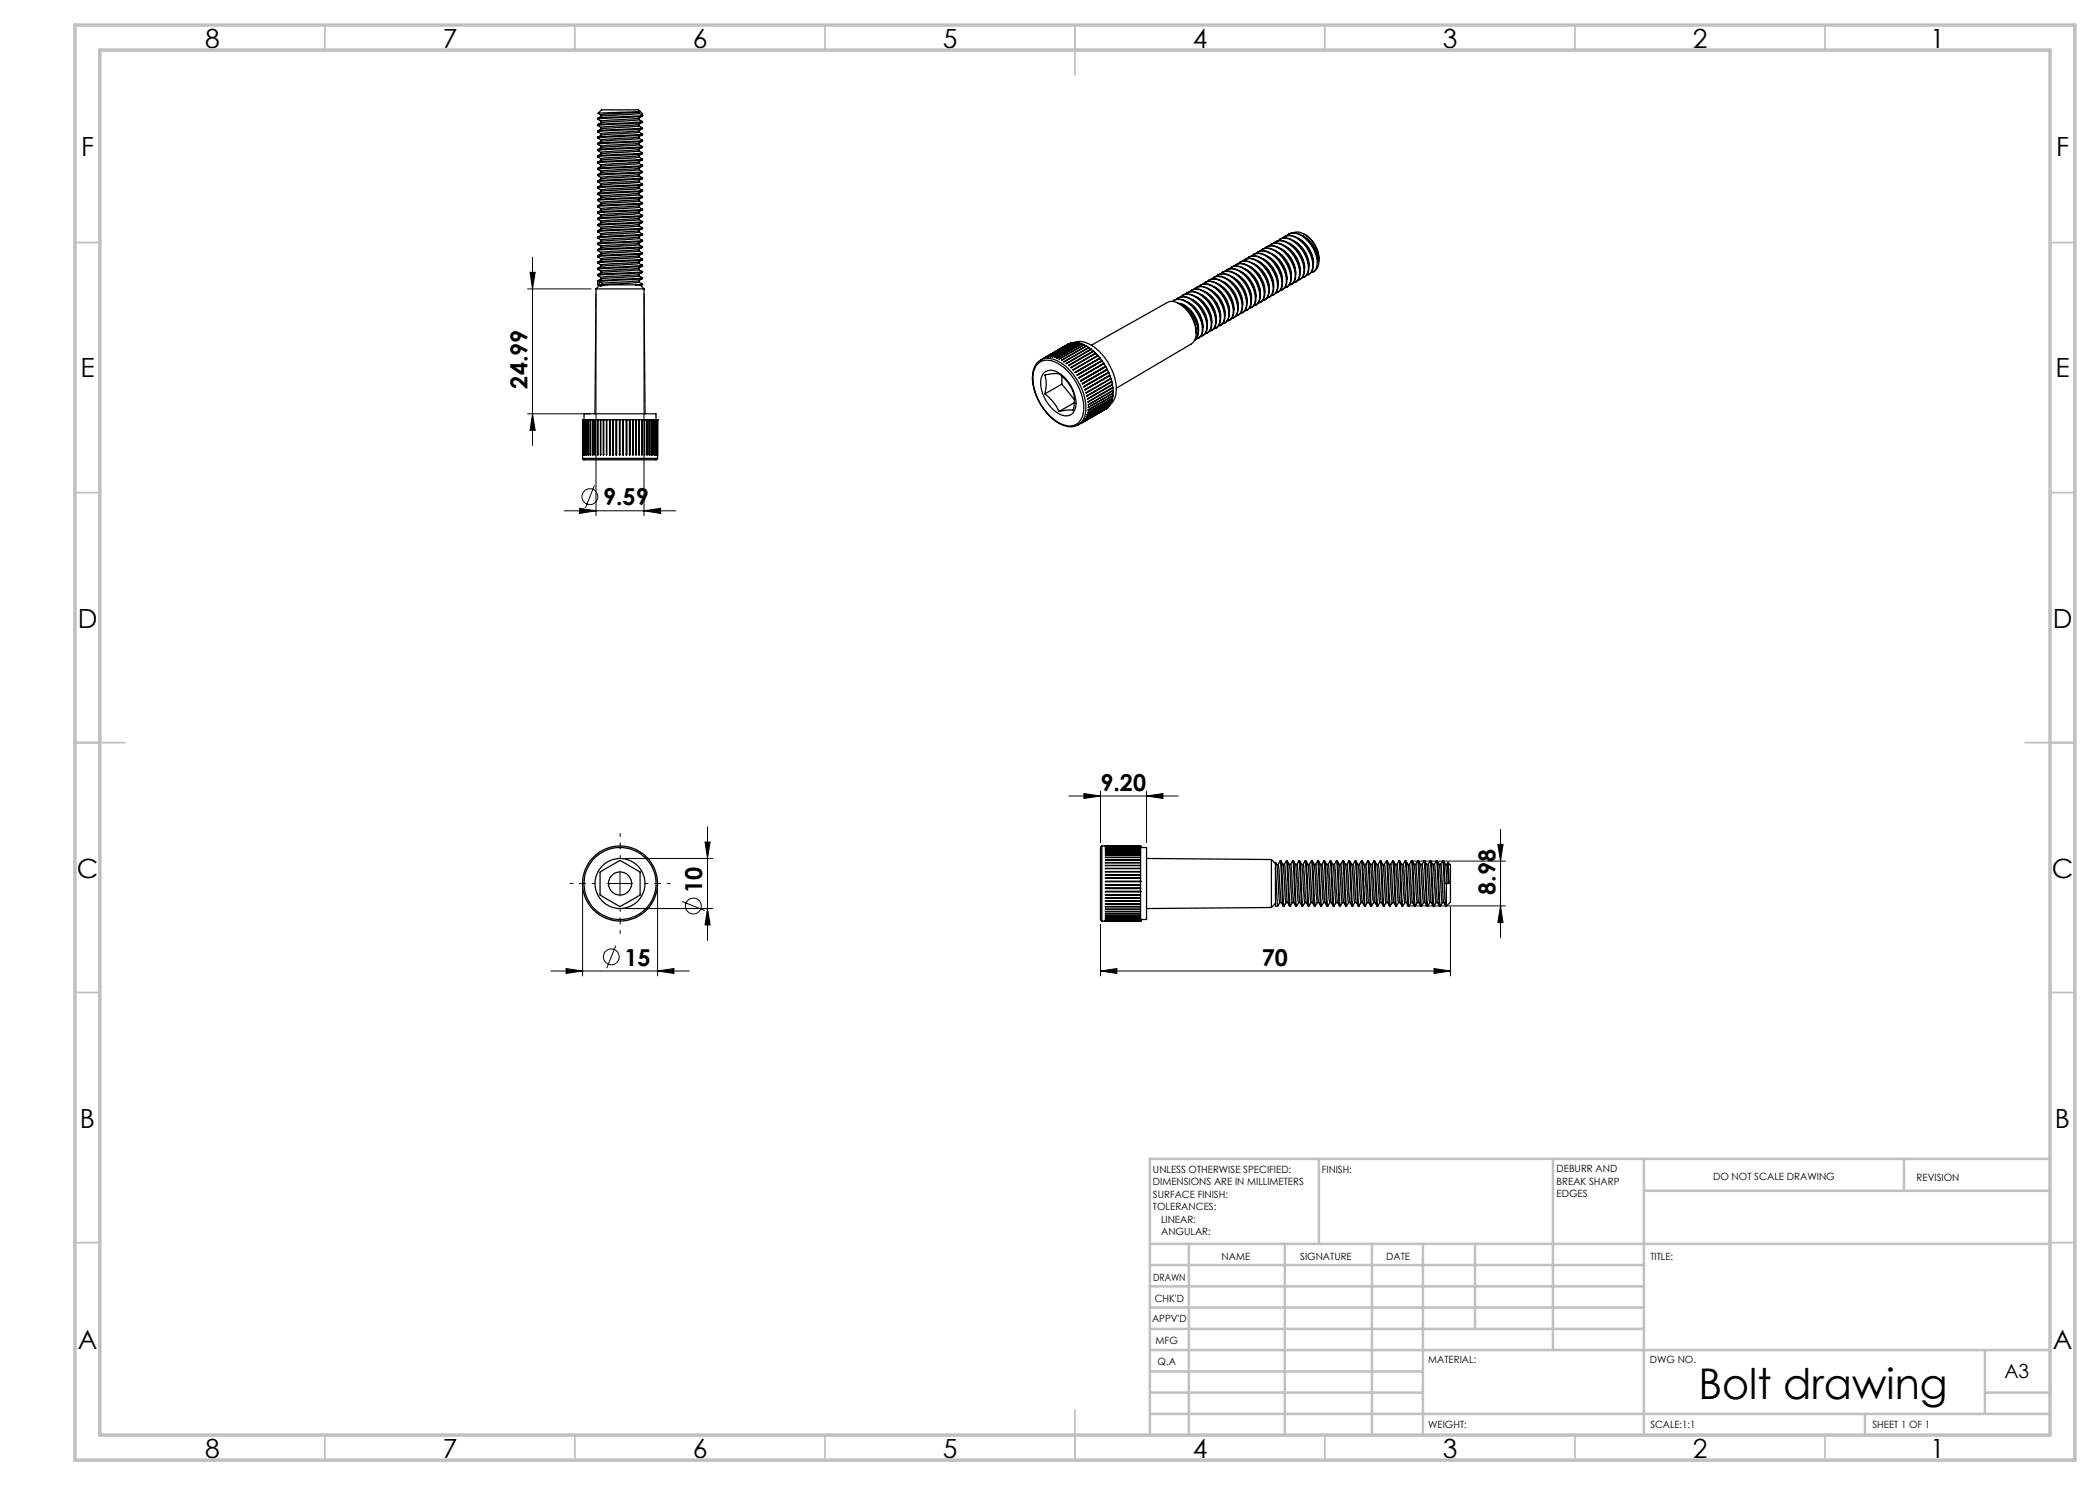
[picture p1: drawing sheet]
<svg xmlns="http://www.w3.org/2000/svg" width="420mm" height="297mm" viewBox="0 0 420 297" stroke-linecap="round" stroke-linejoin="round" font-family="sans-serif">
<g fill="none" stroke="#000" stroke-width=".2">
<path d="M105.5 57.8h12.7M106 54.5h1l-.5 3.3zM106.5 51.4v37.7M119.2 58.8v44.3M128.8 58.8v44.3M105.5 82.8h12.5M106.5 82.8l.5 3.3h-1zM118.9 97.1l-1.8 4.5M112.9 102.2h22.2M115.9 101.7l3.3 .5-3.3 .5zM128.8 102.2l3.3-.5v1zM213.7 159.2h22"/>
<path d="M216.8 158.7l3.3 .5-3.3 .5zM220.1 158.2v10.3M229.3 159.2l3.3-.5v1zM229.3 158.2v10.3M116.5 177.7v17.5M121.5 176.7h5M124 174.2v5M125 171.7h17.5M131.5 177.7v17.5M141 168.4h1l-.5 3.3zM141.5 165.3v22.8M282.2 172.2h18.9"/>
<path d="M299.6 168.9h1l-.5 3.3zM300.1 165.9v21.6M110.2 194.2h27.7M113.2 193.7l3.3 .5-3.3 .5zM123.2 189.1l-1.8 4.5M125 181.7h17.5M131.5 194.2l3.3-.5v1zM136.4 180.3l4.5 1.8M141.5 181.7l.5 3.3h-1zM220.1 194.2l3.3-.5v1zM220.1 184.9v10.3M220.1 194.2h70"/>
<path d="M281.4 181.2h19.7M286.8 193.7l3.3 .5-3.3 .5zM290.1 181.4v13.8M300.1 181.2l.5 3.3h-1z"/>
<circle cx="118" cy="99.3" r="1.59"/>
<circle cx="122.3" cy="191.4" r="1.59"/>
<circle cx="138.7" cy="181.2" r="1.59"/>
</g>
<path d="M119 176.7h-5M124 171.7v-5M129 176.7h5M124 181.7v5" fill="none" stroke="#000" stroke-width=".2" stroke-dasharray="15.2 1.3 1.3 1.3" stroke-dashoffset="14.6"/>
<g fill="none" stroke="#c0c0c0" stroke-width=".35">
<path d="M65 5v5M115 5v5M165 5v5M215 5v10M265 5v5M315 5v5M365 5v5M15 48.5h5M410 48.5h5M15 98.5h5M410 98.5h5M15 148.5h10"/>
<path d="M405 148.5h10M15 198.5h5M410 198.5h5M15 248.5h5M410 248.5h5M65 287v5M115 287v5M165 287v5M215 282v10M265 287v5M315 287v5M365 287v5"/>
</g>
<g fill="none" stroke="#c0c0c0" stroke-width=".5">
<path d="M263.8 231.8v17M310.6 231.8v38.2M328.8 231.8v55.2M328.8 238.2h81.2M380.8 231.8v6.4M410 231.8h-180v55.2M230 248.8h180M230 257.3h98.8M230 253h98.8M237.8 248.8v38.2M257 248.8v38.2M274.4 248.8v38.2"/>
<path d="M284.6 248.8v38.2M295 248.8v17M230 265.8h98.8M230 261.5h98.8M230 278.5h54.6M230 274.3h54.6M230 270h180M397 278.5h13M397 270v12.8M230 282.8h180M373 282.8v4.2"/>
</g>
<path d="M15 5h400v287h-400zM20 10h390v277h-390z" fill="none" stroke="#c0c0c0" stroke-width=".7"/>
<g fill="#000">
<path d="M141 168.4h1l-.5 3.3zM141.5 181.7l.5 3.3h-1zM106 54.5h1l-.5 3.3zM106.5 82.8l.5 3.3h-1zM299.6 168.9h1l-.5 3.3zM300.1 181.2l.5 3.3h-1z"/>
<path d="M113.2 193.7l3.3 .5-3.3 .5zM131.5 194.2l3.3-.5v1zM115.9 101.7l3.3 .5-3.3 .5zM128.8 102.2l3.3-.5v1zM216.8 158.7l3.3 .5-3.3 .5zM229.3 159.2l3.3-.5v1z"/>
<path d="M286.8 193.7l3.3 .5-3.3 .5zM220.1 194.2l3.3-.5v1z"/>
</g>
<g fill="none" stroke="#000" stroke-width=".25">
<path d="M119.5 23.8l.7 .4M119.5 25.1l.7 .4M119.5 26.3l.7 .4M119.5 27.6l.7 .4M119.5 28.9l.7 .3M119.5 30.1l.7 .4M119.5 31.4l.7 .3M119.5 32.6l.7 .4M119.5 33.9l.7 .4M119.5 35.1l.7 .4M119.5 36.4l.7 .4M119.5 37.6l.7 .4"/>
<path d="M119.5 38.9l.7 .4M119.5 24.9v.2M119.5 27.4v.2M119.5 28.7v.2M119.5 31.2v.2M119.5 33.7v.2M119.5 36.2v.1M119.5 37.4v.2M119.5 39.9v.2M119.6 22.7l.6 .3M120.2 24.2v.3l-.7 .4M120.2 25.5v.3l-.7 .4"/>
<path d="M120.2 27l-.7 .4M120.2 29.2v.3l-.7 .4M120.2 30.5v.3l-.7 .4M120.2 31.7v.3l-.7 .4M120.2 33v.3l-.7 .4M120.2 34.3v.2l-.7 .4M120.2 35.8l-.7 .4M120.2 38.3l-.7 .4M120.2 39.2v.3l-.7 .4M120.2 23v.3l-.7 .4M120.2 26.7v.4M120.2 35.5v.3"/>
<path d="M120.2 38v.3M127.7 27.4l-7.3 .5-.2 .1v.3l-.7 .4M127.7 36.2l-7.3 .5h-.2v.3l-.7 .4M127.7 23.7l-7.5 .5M127.7 24.9l-7.5 .6M127.7 26.2l-7.5 .5M127.7 28.6l-7.5 .6M127.7 29.9l-7.5 .6M127.7 31.1l-7.5 .6M127.7 32.4l-7.5 .6M127.7 33.7l-7.5 .6M127.7 34.9l-7.5 .6"/>
<path d="M127.7 37.4l-7.5 .6M127.7 38.7l-7.5 .5M127.7 39.9l-7.5 .6M127.7 25.1l.8 .5-8.2 .5-.8 .1v.1M127.7 26.4l.8 .4-9 .6M127.7 27.6l.8 .5-9 .6M127.7 28.9l.8 .4-8.2 .5-.8 .1v.2M127.7 30.1l.8 .5-9 .6M127.7 31.4l.8 .4-8.2 .5-.8 .1v.2l8.5-.5 .5-.1v-.2M127.7 32.6l.8 .5-9 .6M127.7 33.9l.8 .4-8.2 .5-.8 .1v.2M127.7 35.1l.8 .5-9 .6"/>
<path d="M127.7 36.4l.8 .4-9 .6M127.7 37.6l.8 .5-8.2 .5-.7 .1-.1 .1M127.7 38.9l.8 .4-9 .6M127.7 23.9l.8 .4-9 .6M127.8 24.9v.3l-.3 .1-7.3 .5M127.8 26.1v.3l-.3 .1-7.3 .5M127.8 27.4v.3l-.3 .1-7.3 .5M127.8 28.6v.3l-.7 .2-6.9 .4M127.8 29.9v.3l-.3 .1-7.3 .5M127.8 31.1v.3l-.7 .2-6.9 .4M127.8 32.3v.4l-.3 .1-7.3 .5M127.8 33.6v.3l-.3 .1-7.3 .5"/>
<path d="M127.8 34.9v.3l-.3 .1-7.3 .5M127.8 36.1v.3l-.3 .1-7.3 .5M127.8 37.4v.3l-.7 .1-6.9 .5M127.8 38.6v.3l-.3 .1-7.3 .5M127.8 39.9v.3l-.7 .1-6.9 .5M127.8 23.6v.3l-.3 .1-7.3 .5M127.8 22.7l-7.6 .6M127.8 22.7l.7 .4-8.2 .5-.8 .1v.1M127.8 22.4l.2-.1-8.4 .3 .7-.6h7.4l.8 .8v.4l-9 .6M127.8 22.4l-7.6 .6M127.8 22.4v.3M127.9 22.3l-.2 .1"/>
<path d="M128.4 23.3l-.7 .4M128.4 24.5l-.7 .4M128.4 25.7l-.7 .5M128.4 27l-.7 .4M128.4 28.3l-.7 .3M128.4 29.5l-.7 .4M128.4 30.8l-.7 .3M128.4 32l-.7 .4M128.4 33.3l-.7 .4M128.4 34.5l-.7 .4M128.4 35.8l-.7 .4M128.4 37l-.7 .4"/>
<path d="M128.4 38.3l-.7 .4M128.4 39.5l-.7 .4M128.5 24.3a.84 .84 0 0 1-.9 .3l-8.1 .5M128.5 25.6v.1l-.5 .1-8.5 .5M128.5 26.8v.2l-.5 .1-8.5 .5M128.5 28.1v.2h-.5l-8.5 .6M128.5 29.3v.2l-.5 .1-8.5 .5M128.5 30.6v.2h-.5l-8.5 .6M128.5 33.1a.84 .84 0 0 1-.9 .3l-8.1 .5M128.5 34.3v.2l-.5 .1-8.5 .5M128.5 35.6v.1l-.5 .1-8.5 .5M128.5 36.8v.2l-.5 .1-8.5 .5"/>
<path d="M128.5 38.1v.1l-.5 .1-8.5 .5M128.5 39.3v.2l-.5 .1-8.5 .5M119.2 57.8h9.6M119.2 57.8l-.2 25M119.5 45.1l.7 .4v.3l-.7 .4M119.5 40.1l.7 .4M119.5 41.4l.7 .3M119.5 42.6l.7 .4M119.5 43.8l.7 .4M119.5 46.4l.7 .3M119.5 47.6l.7 .4M119.5 48.9l.7 .3"/>
<path d="M119.5 50.1l.7 .4M119.5 51.4l.7 .3M119.5 52.6l.7 .4M119.5 53.9l.7 .4M119.5 55.1l.7 .4M119.5 42.4v.2M119.5 44.9v.2M119.5 46.2v.2M119.5 48.7v.2M119.5 51.2v.2M119.5 53.7v.1M119.5 54.9v.2"/>
<path d="M119.8 57h.5l-.2 .2M119.8 56.3l.6 .4M119.8 56.3v.7M120 57l-.8 .8M120.2 40.5v.3l-.7 .4M120.2 41.7v.3l-.7 .4M120.2 43v.3l-.7 .4M120.2 44.5l-.7 .4M120.2 47l-.7 .4M120.2 49.2v.3l-.7 .4M120.2 50.5v.3l-.7 .4M120.2 51.7v.3l-.7 .4"/>
<path d="M120.2 53.3l-.7 .4M120.2 54.3v.2l-.7 .4M120.2 55.8l-.7 .4M120.2 44.2v.4M120.2 46.7v.4M120.2 53v.3M120.2 55.5v.3M120.4 57l-.3 .2M120.4 56.7v.3M127.2 57h-3.4a10.6 10.6 0 0 0-3.7 .2M127.7 47.4l-7.3 .5-.2 .1v.3l-.7 .4M127.7 41.2l-7.5 .5"/>
<path d="M127.7 42.4l-7.5 .6M127.7 43.7l-7.5 .5M127.7 44.9l-7.5 .6M127.7 46.1l-7.5 .6M127.7 48.6l-7.5 .6M127.7 49.9l-7.5 .6M127.7 51.1l-7.5 .6M127.7 52.4l-7.5 .6M127.7 53.7l-7.5 .6M127.7 54.9l-7.5 .6M127.7 56.2l-7.3 .5M127.7 40.1l.8 .5-8.2 .5h-.7l-.1 .2 8.5-.5 .5-.1v-.1"/>
<path d="M127.7 41.4l.8 .4-9 .6M127.7 42.6l.8 .5-8.2 .5-.8 .1v.1M127.7 43.9l.8 .4-9 .6M127.7 45.1l.8 .5-9 .6M127.7 46.4l.8 .4-8.2 .5-.8 .1v.2M127.7 47.6l.8 .5-9 .6M127.7 48.9l.8 .4-8.2 .5-.8 .1v.2l8.5-.5 .5-.1v-.2M127.7 50.1l.8 .4-9 .7M127.7 51.4l.8 .4-8.2 .5-.8 .1v.2M127.7 52.6l.8 .5-9 .6M127.7 53.9l.7 .4M127.7 55.1l.8 .5-9 .6v.8h.3"/>
<path d="M127.7 56.4l.8 .4-1.3 .2M127.8 41.1v.3l-.3 .1-7.3 .5M127.8 42.4v.3l-.3 .1-7.3 .5M127.8 43.6v.3l-.3 .1-7.3 .5M127.8 44.9v.3l-.3 .1-7.3 .5M127.8 46.1v.3l-.7 .2-6.9 .4M127.8 47.4v.3l-.3 .1-7.3 .5M127.8 48.6v.3l-.7 .2-6.9 .4M127.8 49.9v.3l-.3 .1-7.3 .5M127.8 51.1v.3l-.3 .1-7.3 .5M127.8 52.3v.4l-.3 .1-7.3 .5M127.8 53.6v.3l-.3 .1-7.3 .5"/>
<path d="M127.8 54.9v.3l-.3 .1-7.3 .5M127.8 56.1v.3l-.3 .1-7.1 .5M128 57l.8 .8M128.4 54.3h.1l-9 .6M128.4 40.8l-.7 .4M128.4 42l-.7 .4M128.4 43.3l-.7 .4M128.4 44.5l-.7 .4M128.4 45.8l-.7 .3M128.4 47l-.7 .4M128.4 48.3l-.7 .3M128.4 49.5l-.7 .4"/>
<path d="M128.4 50.8l-.7 .3M128.4 52l-.7 .4M128.4 53.3l-.7 .4M128.4 54.5l-.7 .4M128.4 55.8l-.7 .4M128.5 41.8a.84 .84 0 0 1-.9 .3l-8.1 .5M128.5 43.1v.1l-.5 .1-8.5 .5M128.5 44.3v.2l-.5 .1-8.5 .5M128.5 45.6v.2h-.5l-8.5 .6M128.5 46.8v.2l-.5 .1-8.5 .5M128.5 48.1v.2h-.5l-8.5 .6M128.5 50.5v.2l-.5 .1-8.5 .6"/>
<path d="M128.5 51.8v.2l-.5 .1-8.5 .5M128.5 53.1v.1l-.5 .1-8.5 .5M128.5 54.3v.2l-.5 .1-8.5 .5M128.5 55.6v.1l-.5 .1-8.2 .5M128.5 56.8v.2h-1.3M128.8 57.8l.2 25M235.3 59.9a2.4 2.4 0 0 1 3.2 .2 6.8 6.8 0 0 1 2.8 5.9 1.64 1.64 0 0 1-1.2 1.3M235.7 59.5l-.1 .1M235.7 59.5a2.88 2.88 0 0 1 3.3 .9 6.8 6.8 0 0 1 2.4 5.3l-.1 .6-.6 .8M236.1 59.4a2.08 2.08 0 0 1 2.7-.1 6.7 6.7 0 0 1 3.4 6.2 1.52 1.52 0 0 1-1.2 1.3M236.5 59.1a2.82 2.82 0 0 1 3.4 .7 6.9 6.9 0 0 1 2.4 5.4 1.72 1.72 0 0 1-.9 1.4M237 58.8a2.4 2.4 0 0 1 3.3 .3 6.8 6.8 0 0 1 2.8 5.9 1.64 1.64 0 0 1-1.2 1.3"/>
<path d="M237.3 58.6a2.49 2.49 0 0 1 2.9 .3 7 7 0 0 1 3 5.8 1.64 1.64 0 0 1-.9 1.4M237.9 58.3a2.08 2.08 0 0 1 2.7-.1 6.7 6.7 0 0 1 3.3 6.2 1.52 1.52 0 0 1-1.2 1.4M238.4 58a2.95 2.95 0 0 1 3.3 .8 6.3 6.3 0 0 1 2.2 6l-.7 .8M238.4 58l-.1 .1M238.4 59.9a5.8 5.8 0 0 1 3.1 5.1M238.8 57.8a2.4 2.4 0 0 1 3.3 .3 6.8 6.8 0 0 1 2.7 5.9 1.64 1.64 0 0 1-1.2 1.3M239.1 57.6a2.44 2.44 0 0 1 2.9 .3 6.4 6.4 0 0 1 2.8 6.4l-.3 .4-.4 .4M239.3 59.4a5.8 5.8 0 0 1 3.1 5.2M239.7 57.3a2.12 2.12 0 0 1 2.7-.1 6.7 6.7 0 0 1 3.3 6.2 1.43 1.43 0 0 1-1.2 1.3M240.1 57a2.95 2.95 0 0 1 3.4 .8 6.3 6.3 0 0 1 2.2 5.9l-.7 .9M240.1 57h-.1M240.2 58.9a5.6 5.6 0 0 1 3 5.1"/>
<path d="M240.6 56.8a2.32 2.32 0 0 1 3.2 .3 6.8 6.8 0 0 1 2.8 5.8 1.54 1.54 0 0 1-1.2 1.3M240.9 56.5a2.44 2.44 0 0 1 2.8 .3 6.4 6.4 0 0 1 2.9 6.4l-.7 .9M241.1 58.4a5.8 5.8 0 0 1 3 5.1M241.4 56.3a2.12 2.12 0 0 1 2.8-.1 6.6 6.6 0 0 1 3.3 6.2 1.43 1.43 0 0 1-1.2 1.3M241.8 56a2.78 2.78 0 0 1 3.4 .8 6.3 6.3 0 0 1 2.3 5.9l-.3 .5-.5 .4M242 57.9a5.6 5.6 0 0 1 3 5.1M242.3 55.8a2.76 2.76 0 0 1 3.9 .7 6.5 6.5 0 0 1 2.2 5.4 1.43 1.43 0 0 1-1.2 1.3M242.7 55.5a2.39 2.39 0 0 1 2.8 .3 6.3 6.3 0 0 1 2.9 6.4l-.3 .5-.5 .4M242.9 57.4a5.8 5.8 0 0 1 3 5.1M243.2 55.3a2.12 2.12 0 0 1 2.7-.1 6.6 6.6 0 0 1 3.3 6.2 1.43 1.43 0 0 1-1.1 1.3M243.6 55a2.78 2.78 0 0 1 3.4 .8 6.3 6.3 0 0 1 2.2 5.9l-.2 .5-.5 .3M243.7 56.9a5.6 5.6 0 0 1 3.1 5.1"/>
<path d="M244.1 54.8a2.76 2.76 0 0 1 3.9 .7 6.5 6.5 0 0 1 2.1 5.4 1.43 1.43 0 0 1-1.1 1.3M244.4 54.5a2.39 2.39 0 0 1 2.9 .3 6.3 6.3 0 0 1 2.8 6.4l-.2 .5-.5 .4M244.6 56.3a5.8 5.8 0 0 1 3 5.2M245 54.3a2.15 2.15 0 0 1 2.7-.2 6.6 6.6 0 0 1 3.3 6.3 1.54 1.54 0 0 1-1.2 1.3M245.3 54a2.44 2.44 0 0 1 2.8 .3 7.1 7.1 0 0 1 3.1 5.8 1.72 1.72 0 0 1-.9 1.4M245.5 55.8a5.8 5.8 0 0 1 3 5.2M245.9 53.8a2.15 2.15 0 0 1 2.7-.1 6.6 6.6 0 0 1 3.3 6.2 1.43 1.43 0 0 1-1.2 1.3M246.2 53.5a2.39 2.39 0 0 1 2.8 .3 7 7 0 0 1 3.1 5.8 1.72 1.72 0 0 1-1 1.4M246.4 55.3a5.8 5.8 0 0 1 3 5.2M246.7 53.2a2.15 2.15 0 0 1 2.7-.1 6.7 6.7 0 0 1 3.4 6.3 1.64 1.64 0 0 1-1.2 1.3M247.1 53a2.44 2.44 0 0 1 2.8 .3 6.9 6.9 0 0 1 3 5.8 1.72 1.72 0 0 1-.9 1.4M247.3 54.8a5.8 5.8 0 0 1 3 5.1"/>
<path d="M247.6 52.7a2.15 2.15 0 0 1 2.7-.1 6.7 6.7 0 0 1 3.4 6.2 1.52 1.52 0 0 1-1.2 1.3M248 52.5a2.56 2.56 0 0 1 2.8 .3 6.7 6.7 0 0 1 3 5.8 1.72 1.72 0 0 1-.9 1.4M248.1 54.3a5.8 5.8 0 0 1 3.1 5.1M248.5 52.2a2.4 2.4 0 0 1 3.3 .3 6.8 6.8 0 0 1 2.8 5.8 1.64 1.64 0 0 1-1.2 1.4M248.8 52a2.44 2.44 0 0 1 2.9 .2 6.9 6.9 0 0 1 3 5.9 1.47 1.47 0 0 1-.8 1.3M249 53.8a5.6 5.6 0 0 1 3.1 5.1M249.4 51.7a2.08 2.08 0 0 1 2.7-.1 6.7 6.7 0 0 1 3.3 6.2 1.52 1.52 0 0 1-1.2 1.3M249.8 51.4a2.92 2.92 0 0 1 3.4 .8 6.8 6.8 0 0 1 2.4 5.4 1.72 1.72 0 0 1-.9 1.4M249.8 51.4h-.1M249.9 53.3a5.6 5.6 0 0 1 3 5.1M250.3 51.2a2.4 2.4 0 0 1 3.3 .3 6.8 6.8 0 0 1 2.7 5.8 1.64 1.64 0 0 1-1.2 1.3M250.7 50.9h-.1"/>
<path d="M250.8 50.9a2.88 2.88 0 0 1 3.2 .8 6.8 6.8 0 0 1 2.5 5.4 1.56 1.56 0 0 1-.9 1.4M250.8 52.8a5.8 5.8 0 0 1 3.1 5.1M251.2 50.7a2.08 2.08 0 0 1 2.7-.1 6.7 6.7 0 0 1 3.3 6.2 1.52 1.52 0 0 1-1.2 1.3M251.6 50.3l-.1 .1M251.6 50.4a2.88 2.88 0 0 1 3.3 .8 6.8 6.8 0 0 1 2.5 5.3 1.72 1.72 0 0 1-1 1.5M251.7 52.2a5.8 5.8 0 0 1 3 5.2M252.1 50.2a2.14 2.14 0 0 1 2.6-.1 6.8 6.8 0 0 1 3.4 6.2 1.64 1.64 0 0 1-1.2 1.3M252.4 49.9a2.68 2.68 0 0 1 3.4 .8 6.8 6.8 0 0 1 2.4 5.4 1.72 1.72 0 0 1-.9 1.4M252.6 51.7a5.8 5.8 0 0 1 3 5.2M252.9 49.7a2.08 2.08 0 0 1 2.7-.1 6.7 6.7 0 0 1 3.4 6.2 1.52 1.52 0 0 1-1.2 1.3M253.3 49.4a2.83 2.83 0 0 1 3.4 .8 6.9 6.9 0 0 1 2.4 5.3 1.82 1.82 0 0 1-.9 1.4M253.5 51.3a5.6 5.6 0 0 1 3 5.1"/>
<path d="M253.8 49.2a2.14 2.14 0 0 1 2.7-.2 6.8 6.8 0 0 1 3.4 6.3 1.52 1.52 0 0 1-1.2 1.3M253.9 59.4l-.1 .1M254.1 48.9a2.44 2.44 0 0 1 2.9 .3 6.3 6.3 0 0 1 2.9 6.4l-.8 .8M254.4 50.7a5.8 5.8 0 0 1 3 5.2M254.7 48.6a2.08 2.08 0 0 1 2.7-.1 6.7 6.7 0 0 1 3.3 6.2 1.52 1.52 0 0 1-1.2 1.4M255.1 48.4a2.78 2.78 0 0 1 3.4 .7 6.3 6.3 0 0 1 2.2 6l-.7 .8M255.2 50.2a5.6 5.6 0 0 1 3.1 5.1M255.6 48.2a2.32 2.32 0 0 1 3.3 .2 6.8 6.8 0 0 1 2.7 5.9 1.43 1.43 0 0 1-1.1 1.3M255.9 47.9a2.39 2.39 0 0 1 2.9 .3 6.3 6.3 0 0 1 2.8 6.4l-.7 .8M256.1 49.7a5.8 5.8 0 0 1 3.1 5.2M256.5 47.6a2.12 2.12 0 0 1 2.7-.1 6.7 6.7 0 0 1 3.3 6.3 1.54 1.54 0 0 1-1.2 1.3M256.8 47.3a2.78 2.78 0 0 1 3.4 .8 6.3 6.3 0 0 1 2.3 6l-.7 .8"/>
<path d="M257 49.2a5.8 5.8 0 0 1 3 5.1M257.4 47.1a2.12 2.12 0 0 1 2.7-.1 6.6 6.6 0 0 1 3.3 6.2 1.43 1.43 0 0 1-1.2 1.3M257.7 46.8a2.39 2.39 0 0 1 2.8 .4 7.1 7.1 0 0 1 3.1 5.1l.2-.1M257.9 48.7a5.8 5.8 0 0 1 3 5.1M258.6 46.6l.1-.1a3.6 3.6 0 0 1 3.8 1.9l1 1.8 .3 1.6-.2-.1M258.8 48.2a5.8 5.8 0 0 1 3 5.1M259.6 47.7a5.8 5.8 0 0 1 3.1 5.1M260.5 47.2a6 6 0 0 1 3.1 4.5M260.8 46.8a5.8 5.8 0 0 1 3 5.4M263.6 51.7l-.1 .1M263.8 52.2a2.17 2.17 0 0 1-1.2 2.2M207.7 72.7a3.6 3.6 0 0 1 4.5 .4 10.7 10.7 0 0 1 4.4 9.6 2.8 2.8 0 0 1-4 2.2 10.6 10.6 0 0 1-5.9-10.1l.3-1.2z"/>
<path d="M208.2 72a4.5 4.5 0 0 0-1.6 4.8 11.4 11.4 0 0 0 5.8 8.2 3.5 3.5 0 0 0 3.2 0M208.2 72a4.4 4.4 0 0 1 4.6 1 11.4 11.4 0 0 1 4.3 9.5 3.2 3.2 0 0 1-1.5 2.5M208.8 74.6a2.43 2.43 0 0 1 3.4 .3 7.5 7.5 0 0 1 2.9 6.6 2.04 2.04 0 0 1-3.3 1.3 7.4 7.4 0 0 1-3.5-7.3zM209 78.8l.2-1.6v-1l-.2-1.2 1.4-.2a2.54 2.54 0 0 1 2.8 1.2 5.9 5.9 0 0 1 1.4 6.1l-1.2-.1-1.6 .3M209 78.8a9 9 0 0 1 2.8 3.5M212.4 76.8l-3.4 2M212.4 75.2v1.6M212.4 76.8l2.5 3.1M213.8 68.8l-.2 .1M213.8 68.8l-4.9 2.8M213.8 68.8h.1M214.1 68.6l-5.9 3.4"/>
<path d="M214.1 68.6h.1M214.6 68.5l-.4 .1-4.9 2.9M214.8 68.5a4.4 4.4 0 0 1 4.5 1.3 11 11 0 0 1 3.9 8.9l-.4 1.2-.8 1.1M214.9 68.5h-.3l-4.9 2.9M214.9 68.5l-4.9 2.9 5-2.9h.4M214.9 68.5h.1M215.4 68.5l-5 2.9 5-2.9 .4 .1M215.4 68.5v.1M215.8 68.6l-4.9 2.9 5-2.9 .4 .2M215.8 68.6l.1 .1M216.3 68.8l-5 2.8 5.1-2.8 .4 .1M216.3 68.8h.1"/>
<path d="M216.8 68.9l-5 2.9 5.1-2.8 .3 .2M216.8 68.9v.1M217.2 69.2l-4.9 2.9 5-2.9 .4 .3M217.2 69.2v.1M217.7 69.5l-4.9 2.9 5-2.9 .4 .3M217.7 69.5v.1M218.2 69.8l-4.9 2.9 5-2.8 .4 .3M218.2 69.8v.1M218.3 69l15.2-8.5a2.88 2.88 0 0 1 3.3 1 6.7 6.7 0 0 1 2.2 6.4l-.7 .9-15 8.8M218.7 70.2l-5 2.9 5-2.8 .4 .3M218.7 70.2l-.1 .1M219.1 70.6l-4.9 2.9 5-2.8 .4 .4"/>
<path d="M219.1 70.6v.2M219.6 71.1l-5 2.8 5-2.7 .4 .4M219.6 71.1l-.1 .2M220 71.6l-4.9 2.9 4.9-2.9 .4 .5M220 71.6l-.1 .2M220.2 72.2h.1M220.2 72.2l-4.8 2.8M220.4 72.1l-5 2.9 .1 .1 5-2.9 .3 .5M220.4 72.1l-.2 .1M220.6 72.8h.1M220.6 72.8l-4.8 2.7M220.8 72.7l-5 2.8 5-2.8 .3 .5-5 2.9 .1 .1"/>
<path d="M220.8 72.7l-.2 .1M221 73.4h.1M221 73.4l-4.8 2.8M221.2 73.3l.2 .5-4.9 2.9v.1l5-2.9M221.2 73.3l-5 2.9M221.2 73.3l-.2 .1M221.3 74h.1M221.3 74l-4.8 2.8M221.5 73.9l.2 .5-5 2.9 .1 .1 5-2.9M221.5 73.9l-.2 .1M221.6 74.6h.1M221.6 74.6l-4.8 2.7"/>
<path d="M221.8 74.5l.2 .6-5 2.8M221.8 74.5l-.2 .1M221.8 75.1h.1M221.8 75.1l-4.8 2.8M221.8 75.1h.2M222 75.1l-5 2.8M222 75.1l.2 .6-5 2.8v.1l5-2.8M222 75.7l.2 .1M222.2 75.8l.2 .5-5 2.8v.1l5-2.8M222.2 76.3l.2 .1M222.4 76.4l.1 .5-5 2.9 5-2.8M222.4 76.9l.1 .1"/>
<path d="M222.5 79.7h.1M222.5 77l.1 .5-5 2.9 5-2.8M222.5 79.7l-.1 .4-5 2.9 5-2.9M222.5 77.5l.1 .1M222.5 78.1h.1M222.5 79.2h.1M222.6 77.6v.5l-4.9 2.9 4.9-2.9M222.6 79.2l-.1 .4-5 2.9 5-2.8M222.6 78.6v.1M222.6 78.1v.5l-4.9 2.9 4.9-2.8M222.6 78.7v.4l-5 3 5-2.9M234.5 60.3a2.63 2.63 0 0 1 3.2 .3 6.8 6.8 0 0 1 2.7 5.9 1.52 1.52 0 0 1-1.2 1.3"/>
<path d="M234.8 60l-.1 .1M234.8 60a3 3 0 0 1 3.3 .9 6.9 6.9 0 0 1 2.5 5.3 1.66 1.66 0 0 1-.9 1.4M235.6 60.6l.2 .1a5.1 5.1 0 0 1 2.9 2.3M235.8 60.7a6.2 6.2 0 0 1 3.4 5.9M235.9 60.7a5.5 5.5 0 0 1 3.8 5.4M237.6 60.4a5.8 5.8 0 0 1 3 5.1M238.7 63a4.7 4.7 0 0 1 .5 4.7l-.3 .3M238.7 63l.1 .2a5 5 0 0 1 .7 4.1l-.6 .8M239.8 67.6l-.2 .1M240.7 67.1h-.2M116.5 91.7l.2 .3h14.6l.2-.3M116.5 84h.1"/>
<path d="M116.5 91h.1M116.5 91.7h15M116.5 84v7.7M116.6 91h.1M116.6 84h.1M116.6 84v7M116.7 84v7v-7M116.7 84h.1M116.8 84v-1.2h14.4v1.2M116.8 84v7l.1-7M116.8 84h.1M116.9 84h.2"/>
<path d="M117.1 91h.1M117.1 84v7M117.1 84h.1M117.1 84h.3M117.4 84v7v-7M117.4 84h.1M117.4 84h.3M117.7 84v7l.1-7M117.7 84h.1M117.8 84h.3M118.1 84v7v-7M118.1 84h.1"/>
<path d="M118.1 84h.4M118.5 84v7l.1-7M118.5 84h.1M118.6 84h.4M119 84v7l.1-7M119 84h.1M119.1 84h.4M119.5 84v7l.1-7M119.5 84h.1M119.6 84h.5M120.1 84v7l.1-7M120.1 84h.1"/>
<path d="M120.2 84h.4M120.6 84v7h.2v-7M120.6 84h.2M120.8 84h.5M121.3 84v7l.1-7M121.3 84h.1M121.4 84h.5M121.9 84v7h.1v-7h.6M121.9 84l.1 7M122.6 84v7h.1l-.1-7M122.6 84h.1M122.7 84h.5"/>
<path d="M123.2 84v7h.1v-7M123.2 84h.1M123.3 84h.1M123.3 84h.6M123.9 84v7h.1v-7M123.9 84h.1M124 84h.6M124.6 84v7h.1l-.1-7M124.6 84h.1M124.7 84h.5M125.2 84v7h.1v-7M125.2 84h.1"/>
<path d="M125.3 84h.1M125.3 84v7M125.3 84h.6M125.9 84v7h.1v-7M125.9 84h.1M126 84h.5M126.5 84v7h.1v-7M126.5 84h.1M126.6 84h.6M127.2 84v7v-7M127.2 84h.1M127.2 84h.6"/>
<path d="M127.8 84v7v-7M127.8 84h.1M127.8 84h.5M128.3 84v7l.1-7M128.3 84h.1M128.4 84h.5M128.9 84v7v-7M128.9 84h.1M128.9 84h.5M129.4 84v7v-7M129.4 84h.1M129.4 84h.4"/>
<path d="M129.8 84v7l.1-7M129.8 84h.1M129.9 84h.3M130.2 84v7l.1-7M130.2 84h.1M130.3 84h.3M130.6 84v7v-7M130.6 84h.1M130.6 84h.3M130.9 91h.1M130.9 84v7M130.9 84h.1"/>
<path d="M130.9 84h.2M131.1 84v7v-7M131.1 84h.1M131.1 84h.2M131.3 91h.1M131.3 84h.1M131.3 84v7M131.4 84v7l.1-7M131.4 84h.1M131.5 91h.1M131.5 84v7.7M131.5 84h.1"/>
<path d="M214.9 80.5l-3.1 1.8M221.2 81.8l-5.6 3.2M221.2 81.8h.1M221.5 81.6l-5.2 3M221.5 81.6h.1M221.7 81.3l-.2 .2-5 2.9 5-2.8M222 80.9v.1M222 81l-.2 .2-5 2.9M222.2 80.6l-.2 .3-5 2.9 5-2.8M222.2 80.5v.1M222.3 80.1h.1M222.4 80.1l-.2 .4-5 2.9 5-2.8"/>
<path d="M120 174.4l4-2.3 1.1 .6 2.9 1.7v4.6l-4 2.3-1.1-.6-2.9-1.7zM220.4 169.2l-.3 .2v14.6l.3 .2M220.4 169.2v15M220.4 169.2h7.7M221.1 169.2h.1M221.1 169.4v.1M221.1 169.4h7M221.1 177h7M221.1 177.7h7M221.1 175.6h7M221.1 175h7M228.1 169.2h.1"/>
<path d="M228.1 169.2v.1M228.1 169.3h-7h7M228.1 169.3v.1M228.1 169.5v.1M228.1 169.6h-7l7 .1M228.1 169.7v.2M228.1 169.9h-7h7M228.1 169.9v.3M228.1 170.2h-7h7M228.1 170.2v.4M228.1 170.6h-7h7M228.1 170.6v.4"/>
<path d="M228.1 171h-7l7 .1M228.1 171.1v.3M228.1 171.4h-7l7 .1M228.1 171.5v.4M228.1 171.9h-7l7 .1M228.1 172v.5M228.1 172.5h-7l7 .1M228.1 172.6v.5M228.1 173.1h-7h7M228.1 173.1v.6M228.1 173.7h-7h7M228.1 173.7v.6"/>
<path d="M228.1 174.3h-7l7 .1M228.1 174.4v.5M228.1 174.9h-7v.1h7M228.1 175v.6M228.1 175.6h-7l7 .1M228.1 175.7v.6M228.1 176.3h-7l7 .1v.5h-7v.2h7M228.1 177.1v.5M228.1 177.6h-7v.1h7M228.1 177.7v.6M228.1 178.3h-7l7 .1M228.1 178.4v.5"/>
<path d="M228.1 178.9h-7v.1h7M228.1 179v.6M228.1 179.6h-7v.1h7M228.1 179.7v.5M228.1 169.5h1.2v14.4h-8.2h7M228.1 176.3h.1M228.1 178.3h.1M228.1 177.6v.1M228.1 176.9v.1M228.1 176.3v.1M228.1 175.6v.1M228.1 175h.1"/>
<path d="M228.1 169.3h.1M228.1 169.4v.1M228.1 169.6v.1M228.1 169.9h.1M228.1 170.2h.1M228.1 170.6h.1M228.1 171v.1M228.1 171.4v.1M228.1 171.9v.1M228.1 172.5v.1M228.1 173.1h.1M228.1 173.7h.1"/>
<path d="M228.1 174.3v.1M228.1 174.9v.1M228.1 175.6h.1M228.1 177v.1M228.1 177.7h.1M228.1 178.3v.1M228.1 178.9v.1M228.1 179.6v.1M229.3 171.7l25 .2M254.3 171.9v9.6M254.3 171.9l.8 .8M255.1 173.5l.5 7.7h-.5z"/>
<path d="M255.3 172.9l-.2-.4v1M255.3 172.9h.4l.1 .9 .5 6.7M255.3 172.9l.6 7.3v.3h.4M255.6 172.9l.4-.7 .6 9M256 172.2h.2M256.2 172.2l.4 .7M256.2 172.2l.6 9M256.6 172.9h.3l.1 .1 .5 7.5M256.6 172.9l.6 7.6M257.3 172.2l-.4 .7M257.3 172.2h.2l.1 .9 .5 8.1h-.2M257.3 172.2l.6 9"/>
<path d="M257.5 172.2l.3 .7M257.8 172.9h.3M257.8 172.9l.6 7.3v.3h.4M258.1 172.9l.7 7.6M258.5 172.2l-.4 .7M258.5 172.2l.7 9M258.5 172.2h.2M258.7 172.2l.4 .7M258.7 172.2l.6 9M259.1 172.9h.3l.1 .5 .5 7.1M259.1 172.9l.6 7.6M259.4 172.9l.4-.7 .6 9"/>
<path d="M259.8 172.2h.1M259.9 172.2l.7 9M260 172.2l.4 .7M260.4 172.9h.2M260.4 172.9l.5 7.3v.3h.4M260.6 172.9l.6 7.6M261 172.2l-.4 .7M261 172.2l.7 9M261 172.2h.2M261.2 172.2l.4 .7M261.2 172.2l.6 9h-.1M261.6 172.9h.3l.1 .5 .5 7.1"/>
<path d="M261.6 172.9l.6 7.6M261.9 172.9l.4-.7 .6 9M262.3 172.2h.1M262.4 172.2l.7 9M262.5 172.2l.4 .8 .6 7.5M262.8 172.9h.3M263.1 172.9l.6 7.6M263.5 172.2l-.4 .7M263.5 172.2l.6 9-.4-.7M263.5 172.2h.2M263.7 172.2l.4 .7M263.7 172.2l.6 9h-.1"/>
<path d="M264.1 172.9h.3l.1 .9 .5 6.7M264.1 172.9l.6 7.6M264.4 172.9l.4-.7 .6 9M264.8 172.2h.1M264.9 172.2l.5 .8 .6 7.5M264.9 172.2l.7 9M265.3 172.9h.3l.1 .1 .5 7.5M266 172.2l-.4 .7M266 172.2h.2l.1 .9 .5 8.1h-.1M266 172.2l.6 9M266.2 172.2l.4 .7M266.6 172.9h.3"/>
<path d="M266.6 172.9l.5 7.3 .1 .3h.3M266.9 172.9l.6 7.6M267.3 172.2l-.4 .7M267.3 172.2l.6 9M267.3 172.2h.1M267.4 172.2l.4 .7M267.4 172.2l.7 9M267.8 172.9h.3l.2 .5 .4 7.1M267.8 172.9l.7 7.6M268.5 172.2l-.4 .7M268.5 172.2l.6 9M268.5 172.2h.2"/>
<path d="M268.7 172.2l.6 9M268.7 172.2l.4 .7M269.1 172.9h.3M269.1 172.9l.5 7.3 .1 .3h.3M269.4 172.9l.6 7.6M269.8 172.2l-.4 .7M269.8 172.2l.6 9M269.8 172.2h.1M269.9 172.2l.4 .7M269.9 172.2l.6 9h-.1M270.3 172.9h.4l.1 .5 .5 7.1M270.3 172.9l.7 7.6"/>
<path d="M270.6 172.9l.4-.7 .6 9M271 172.2h.2M271.2 172.2l.6 9M271.2 172.2l.4 .7M271.6 172.9h.3M271.6 172.9l.6 7.6M271.9 172.9l.6 7.6M272.3 172.2l-.4 .7M272.3 172.2l.6 9M272.3 172.2h.2M272.5 172.2l.3 .7M272.5 172.2l.6 9h-.2"/>
<path d="M272.8 172.9h.4l.1 .9 .5 6.7M272.8 172.9l.6 7.6M273.1 172.9l.4-.7 .6 9M273.5 172.2h.2M273.7 172.2l.4 .8 .6 7.5M273.7 172.2l.6 9M274.1 172.9h.3M274.4 172.9l.6 7.6M274.8 172.2l-.4 .7M274.8 172.2l.6 9M274.8 172.2h.2M275 172.2l.3 .7"/>
<path d="M275 172.2l.6 9h-.2M275.3 172.9h.3M275.3 172.9l.6 7.3v.3h.4M275.6 172.9l.4-.7 .6 9M275.6 172.9l.7 7.6M276 172.2h.2M276.2 172.2l.4 .7M276.2 172.2l.6 9M276.6 172.9h.3l.1 .5 .5 7.1M276.6 172.9l.6 7.6M277.3 172.2l-.4 .7M277.3 172.2h.2v.5l.6 8.5"/>
<path d="M277.3 172.2l.6 9M277.5 172.2l.3 .7M277.8 172.9h.3M277.8 172.9l.6 7.3v.3h.4M278.1 172.9l.7 7.6M278.5 172.2l-.4 .7M278.5 172.2l.7 9M278.5 172.2h.2M278.7 172.2l.4 .7M278.7 172.2l.6 9M279.1 172.9h.3l.1 .5 .5 7.1M279.1 172.9l.6 7.6"/>
<path d="M279.4 172.9l.4-.7 .6 9M279.8 172.2h.1M279.9 172.2l.7 9M280 172.2l.4 .7M280.4 172.9h.2M280.4 172.9l.5 7.3 .1 .3h.3M280.6 172.9l.6 7.6M281 172.2l-.4 .7M281 172.2l.7 9M281 172.2h.2M281.2 172.2l.4 .7M281.2 172.2l.6 9h-.1"/>
<path d="M281.6 172.9h.3l.1 .9 .5 6.7M281.6 172.9l.6 7.6M281.9 172.9l.4-.7 .6 9M282.3 172.2h.1M282.4 172.2l.7 9M282.5 172.2l.4 .8 .6 7.5M282.8 172.9h.3M283.1 172.9l.6 7.6M283.5 172.2l-.4 .7M283.5 172.2l.6 9M283.5 172.2h.2M283.7 172.2l.4 .7"/>
<path d="M283.7 172.2l.6 9h-.1M284.1 172.9h.3M284.1 172.9l.5 7.3 .1 .3h.3M284.4 172.9l.4-.7 .6 9M284.4 172.9l.6 7.6M284.8 172.2h.1M284.9 172.2l.5 .7M284.9 172.2l.7 9M285.3 172.9h.3l.1 .1 .5 7.5M285.4 172.9l.6 7.6M286 172.2l-.4 .7M286 172.2h.2l.1 .9 .5 8.1h-.1"/>
<path d="M286 172.2l.6 9M286.2 172.2l.4 .7M286.6 172.9h.3M286.6 172.9l.5 7.3 .1 .3h.3M286.9 172.9l.6 7.6M287.3 172.2l-.4 .7M287.3 172.2l.6 9M287.3 172.2h.1M287.4 172.2l.4 .7M287.4 172.2l.7 9M287.8 172.9h.3l.2 .5 .4 7.1M287.8 172.9l.7 7.6"/>
<path d="M288.1 172.9l.4-.7 .6 9M288.5 172.2h.2M288.7 172.2l.3 4.5h.8l-.2-4.2M288.7 172.2l.4 .7M289.1 172.9h.3M289.1 172.9l.3 3.8M289.3 176.7v4.5M289.4 172.9l.2-.4 .5 .5v7.4l-.8 .8M289.4 172.9l.3 3.8M221.1 184.2h.1M221.1 183.7h.1M221.1 184.1h.1"/>
<path d="M221.1 184.1h7M221.1 183.7h7M228.1 184.1h.1M228.1 184.1l-7 .1M228.1 184.2h.1M228.1 180.2h-7v.1h7M228.1 180.3v.5M228.1 180.8h-7h7M228.1 180.8v.5M228.1 181.3h-7v.1h7M228.1 181.4v.4M228.1 181.8h-7l7 .1"/>
<path d="M228.1 181.9v.4M228.1 182.3h-7h7M228.1 182.3v.4M228.1 182.7h-7l7 .1M228.1 182.8v.3M228.1 183.1h-7l7 .1M228.1 183.2v.2M228.1 183.4h-7l7 .1M228.1 183.5v.2M228.1 183.7v.2M228.1 183.9v.2M228.1 184.2h-7.7"/>
<path d="M228.1 180.2v.1M228.1 180.8h.1M228.1 181.3v.1M228.1 181.8v.1M228.1 182.3h.1M228.1 182.7v.1M228.1 183.1v.1M228.1 183.4v.1M228.1 183.7h.1M228.1 184.1v.1M254.3 181.5l-25 .2M255.1 180.7l-.8 .8"/>
<path d="M256 180.5l-.4 .7M256.3 180.5l.3 .7M256.6 181.2h.2M257.2 180.5l-.4 .7M257.2 180.5h.3M257.5 180.5l.4 .7M258.5 180.5l-.4 .7M258.8 180.5l.4 .7M259.2 181.2h.1M259.7 180.5l-.4 .7M259.7 180.5h.3M260 180.5l.4 .7"/>
<path d="M260.4 181.2h.2M261 180.5l-.4 .7M261.2 180.5l.5 .7M262.2 180.5l-.4 .7M262.2 180.5h.3M262.5 180.5l.4 .7M262.9 181.2h.2M263.5 180.5l-.4 .7M263.5 180.5h.3M264.7 180.5h.3M264.7 180.5l-.4 .7M265 180.5l.4 .7"/>
<path d="M265.4 181.2h.2M266 180.5l-.4 .7M266 180.5h.2M266.2 180.5l.4 .7M267.2 180.5l-.4 .7M267.5 180.5l.4 .7M267.9 181.2h.2M268.5 180.5l-.4 .7M268.5 180.5h.2M268.7 180.5l.4 .7M269.2 181.2h.1M269.7 180.5l-.4 .7"/>
<path d="M270 180.5l.4 .7M271 180.5l-.4 .7M271 180.5h.3M271.3 180.5l.3 .7M271.6 181.2h.2M272.2 180.5l-.4 .7M272.2 180.5h.3M272.5 180.5l.4 .7M273.4 180.5h.4M273.5 180.5l-.4 .7M273.8 180.5l.3 .7M274.1 181.2h.2"/>
<path d="M274.7 180.5l-.4 .7M274.7 180.5h.3M275 180.5l.4 .7M276 180.5l-.4 .7M276.3 180.5l.3 .7M276.6 181.2h.2M277.2 180.5l-.4 .7M277.2 180.5h.3M277.5 180.5l.4 .7M277.9 181.2h.2M278.5 180.5l-.4 .7M278.8 180.5l.4 .7"/>
<path d="M279.2 181.2h.1M279.7 180.5l-.4 .7M279.7 180.5h.3M280 180.5l.4 .7M280.4 181.2h.2M281 180.5l-.4 .7M281.2 180.5l.5 .7M282.2 180.5h.3M282.2 180.5l-.4 .7M282.5 180.5l.4 .7M282.9 181.2h.2M283.5 180.5l-.4 .7"/>
<path d="M283.5 180.5h.3M283.7 180.5l.4 .7M284.7 180.5l-.4 .7M285 180.5l.4 .7M285.4 181.2h.2M286 180.5l-.4 .7M286 180.5h.2M286.2 180.5l.4 .7M287.2 180.5l-.4 .7M287.5 180.5l.4 .7M287.9 181.2h.2M288.5 180.5l-.4 .7"/>
<path d="M288.5 180.5h.2M288.7 180.5l.4 .7M289.2 181.2h.1"/>
<circle cx="124" cy="176.7" r="2.33"/>
<circle cx="124" cy="176.7" r="7.2"/>
<circle cx="124" cy="176.7" r="7.5"/>
<circle cx="124" cy="176.7" r="5"/>
</g>
<text font-size="8.5" x="339.7" y="279.7">Bolt drawing</text>
<g font-size="5.3">
<text x="41" y="9.5">8</text>
<text x="88.5" y="9.5">7</text>
<text x="138.5" y="9.5">6</text>
<text x="188.5" y="9.5">5</text>
<text x="238.5" y="9.5">4</text>
<text x="288.5" y="9.5">3</text>
<text x="338.5" y="9.5">2</text>
<text x="386" y="9.5">1</text>
<text x="16.2" y="31.3">F</text>
<text x="411.2" y="31.3">F</text>
<text x="16.1" y="75.5">E</text>
<text x="411.1" y="75.5">E</text>
<text x="15.5" y="125.5">D</text>
<text x="410.5" y="125.5">D</text>
<text x="15.4" y="175.5">C</text>
<text x="410.4" y="175.5">C</text>
<text x="16" y="225.5">B</text>
<text x="411" y="225.5">B</text>
<text x="15.5" y="269.8">A</text>
<text x="410.5" y="269.8">A</text>
<text x="41" y="291.5">8</text>
<text x="88.5" y="291.5">7</text>
<text x="138.5" y="291.5">6</text>
<text x="188.5" y="291.5">5</text>
<text x="238.5" y="291.5">4</text>
<text x="288.5" y="291.5">3</text>
<text x="338.5" y="291.5">2</text>
<text x="386" y="291.5">1</text>
</g>
<g font-size="4.7">
<text x="105.5" y="77.7" transform="rotate(-90 105.5 77.7)">24.99</text>
<text x="120.6" y="101.1">9.59</text>
<text x="220.1" y="158.2">9.20</text>
<text x="140.5" y="178.6" transform="rotate(-90 140.5 178.6)">10</text>
<text x="299.1" y="179" transform="rotate(-90 299.1 179)">8.98</text>
<text x="124.9" y="193.1">15</text>
<text x="252.3" y="193.2">70</text>
</g>
<text font-size="3.9" x="400.9" y="275.5">A3</text>
<g font-size="2">
<text x="230.6" y="234.6">UNLESS OTHERWISE SPECIFIED:</text>
<text x="230.6" y="237.1">DIMENSIONS ARE IN MILLIMETERS</text>
<text x="230.6" y="239.6">SURFACE FINISH:</text>
<text x="264.4" y="234.6">FINISH:</text>
<text x="311.3" y="234.5">DEBURR AND</text>
<text x="311.3" y="237">BREAK SHARP</text>
<text x="311.3" y="239.5">EDGES</text>
<text x="342.6" y="236">DO NOT SCALE DRAWING</text>
<text x="383.3" y="236.2">REVISION</text>
<text x="230.6" y="242.1">TOLERANCES:</text>
<text x="232.2" y="244.6">LINEAR:</text>
<text x="232.2" y="247.1">ANGULAR:</text>
<text x="244.3" y="252">NAME</text>
<text x="260" y="251.9">SIGNATURE</text>
<text x="277.2" y="251.9">DATE</text>
<text x="330.1" y="251.9">TITLE:</text>
<text x="230.6" y="256.1">DRAWN</text>
<text x="230.9" y="260.3">CHK'D</text>
<text x="230.4" y="264.4">APPV'D</text>
<text x="231.1" y="268.8">MFG</text>
<text x="231.5" y="273">Q.A</text>
<text x="285.6" y="272.5">MATERIAL:</text>
<text x="330" y="272.5">DWG NO.</text>
<text x="285.6" y="285.5">WEIGHT:</text>
<text x="330.1" y="285.6">SCALE:1:1</text>
<text x="374.5" y="285.6">SHEET 1 OF 1</text>
</g>
</svg>
